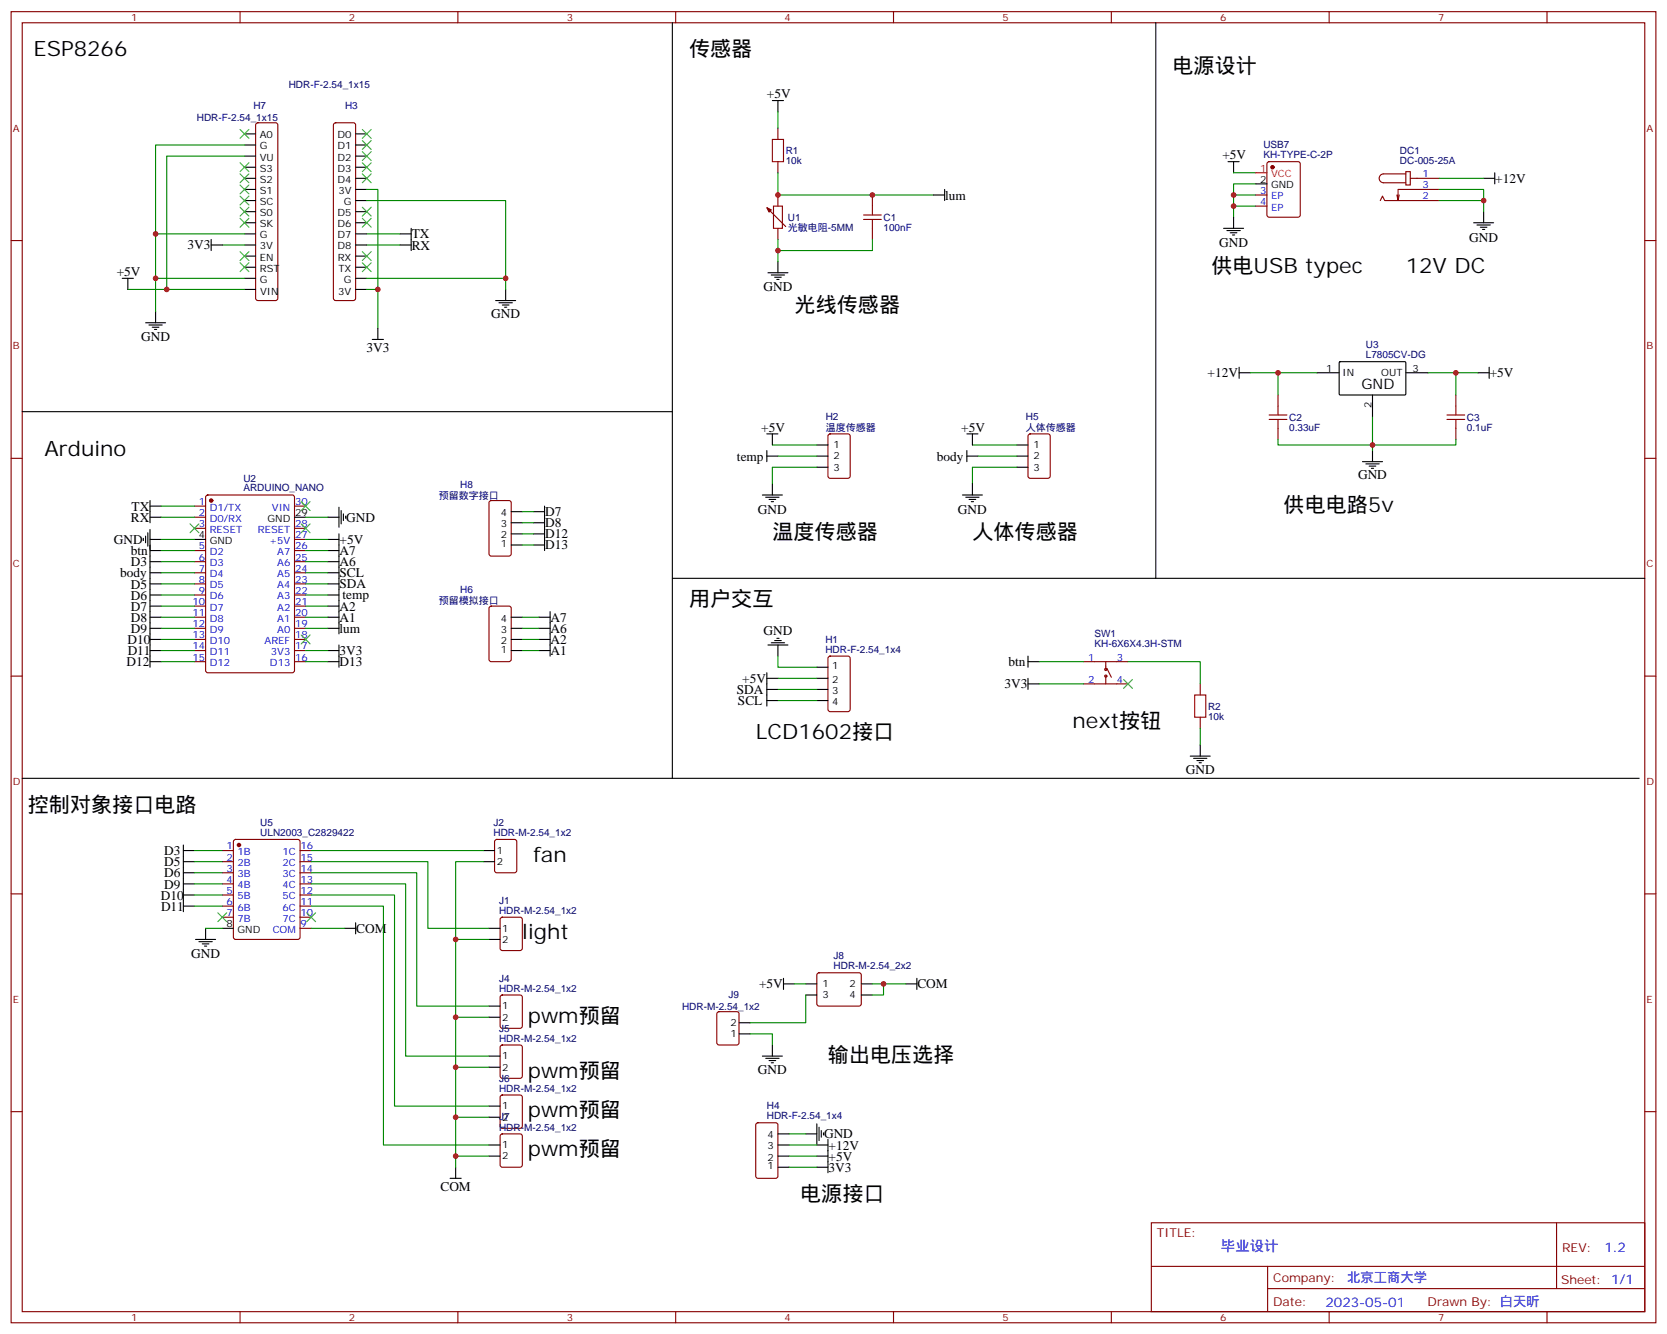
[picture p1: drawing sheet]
<svg xmlns="http://www.w3.org/2000/svg" width="529mm" height="424mm" viewBox="0 0 529 424" stroke-linecap="round" stroke-linejoin="round" font-family="sans-serif">
<g fill="none" stroke="#870000" stroke-width=".35">
<path d="M3.5 3.7h522.1v416.3h-522.1zM7.1 7.2h515v409.3h-515zM76.2 3.7v3.5M145.3 3.7v3.5M214.5 3.7v3.5M283.6 3.7v3.5M352.8 3.7v3.5M421.9 3.7v3.5M491.1 3.7v3.5M81.4 39.2l.4-.2h5.7l.5 .2 .2 .5v55l-.2 .5-.5 .2h-5.7l-.5-.2-.2-.5v-55zM106.1 39.2l.4-.2h5.7l.5 .2 .2 .5v55l-.2 .5-.5 .2h-5.7l-.5-.2-.2-.5v-55zM246.9 40.7v3.6"/>
<path d="M246.9 51.3v3.6M402.4 51.5l.5-.2h9.1l.7 .5v16.5l-.4 .6-9.4 .1-.7-.5v-16.5zM446.3 54.5h1.4v4.2h-1.4zM446.3 55.2h-7.1a1.41 1.41 0 0 0-1.4 1.4 1.41 1.41 0 0 0 1.4 1.4h7.1M447.7 56.6h9.1M3.5 76.4h3.6M244.1 66.6l5.3 5.3M246.9 61.9v3.5M246.9 72.5v3.5M276.9 61.9v3.5M276.9 72.5v3.5M398.6 61.9h3.6"/>
<path d="M398.6 65.4h3.6M438.1 63.7l.8-1.4 .7 1.4h17.2M444.1 61.9l-.3 1.8M456.8 60.1h-13v3.6l-.4-1.8M522.1 76.4h3.5M263.1 138l.4-.2h5.7l.6 .4 .1 13-.5 .6-5.9 .1-.6-.5-.1-12.9zM326.6 138l.4-.2h5.7l.6 .4 .1 13-.5 .6-5.9 .1-.6-.5-.1-12.9zM405.7 125.4v3.5M405.7 136v3.5M462.1 125.4v3.5M462.1 136v3.5M3.5 145.5h3.6"/>
<path d="M65.5 157.4l.5-.2h26.8l.6 .4 .1 55.3-.5 .7h-27l-.7-.5v-55.2zM155.5 159.1l.4-.2h5.7l.6 .5 .1 16.5-.5 .6-5.9 .1-.6-.5-.1-16.5zM522.1 145.5h3.5M61.7 160.7h3.6M61.7 164.2h3.6M61.7 167.7h3.6M61.7 174.8h3.6M61.7 178.3h3.6M93.5 160.7h3.5M93.5 167.7h3.5M93.5 174.8h3.5M93.5 178.3h3.5"/>
<path d="M93.5 171.3h3.5M61.7 181.9h3.6M61.7 185.4h3.6M61.7 188.9h3.6M61.7 192.4h3.6M61.7 196h3.6M61.7 199.5h3.6M93.5 181.9h3.5M93.5 185.4h3.5M93.5 188.9h3.5M93.5 192.4h3.5M93.5 196h3.5"/>
<path d="M93.5 199.5h3.5M155.5 192.6l.4-.2h5.7l.6 .5 .1 16.5-.5 .6-5.9 .1-.6-.5-.1-16.5zM3.5 214.7h3.6M61.7 203h3.6M61.7 206.6h3.6M61.7 210.1h3.6M93.5 203h3.5M93.5 206.6h3.5M93.5 210.1h3.5M263.1 208.5l.4-.2h5.7l.6 .4 .1 16.5-.5 .7-5.9 .1-.6-.5-.1-16.5zM344 210.1h14.1M344 217.1h14.1"/>
<path d="M351 210.1v2.4M351 214.7v2.4M351.4 212.2l1.4 2.8M381 217.1v3.6M522.1 214.7h3.5M381 227.7v3.5M70.6 270.1h3.5M70.6 273.6h3.5M70.6 277.1h3.5M74.3 266.7l.5-.2h19.7l.7 .5v30.6l-.4 .6-20 .1-.7-.5v-30.6zM95.2 270.1h3.6M95.2 273.6h3.6"/>
<path d="M95.2 277.1h3.6M157.2 266.7l.5-.2h5.6l.7 .5v9.4l-.4 .7h-5.9l-.7-.5v-9.4zM3.5 283.8h3.6M70.6 280.6h3.5M70.6 284.2h3.5M70.6 287.7h3.5M70.6 291.2h3.5M95.2 280.6h3.6M95.2 284.2h3.6M95.2 287.7h3.6M95.2 291.2h3.6M95.2 294.7h3.6"/>
<path d="M159 291.4l.5-.2h5.6l.7 .4v9.5l-.5 .6-5.8 .1-.7-.5-.1-9.4zM522.1 283.8h3.5M159 316.1l.5-.2h5.6l.7 .4v9.5l-.5 .6-5.8 .1-.7-.5-.1-9.4zM259.5 309.1l.5-.2h12.7l.5 .2 .2 .5-.1 9.4-.6 .4h-13l-.4-.7v-9.1zM159 332l.5-.2h5.6l.7 .4v9.5l-.5 .6-5.8 .1-.7-.5-.1-9.4zM227.8 321.4l.4-.2h5.7l.6 .4 .1 9.5-.5 .6-5.9 .1-.6-.5-.1-9.4zM3.5 353h3.6M159 347.9l.5-.2h5.6l.7 .4v9.4l-.5 .7h-5.8l-.7-.4-.1-9.4zM240.1 356.7l.5-.2h5.6l.7 .4v16.5l-.4 .7h-5.9l-.7-.4v-16.5zM522.1 353h3.5M159 360.2l.5-.2h5.6l.7 .4v9.5l-.5 .6-5.8 .1-.7-.5-.1-9.4zM365.5 388.2h156.6v28.3h-156.6z"/>
<path d="M494.1 388.3v20.8M76.2 416.5v3.5M145.3 416.5v3.5M214.5 416.5v3.5M283.6 416.5v3.5M352.8 416.5v3.5M365.5 402.1h156.5M402.4 409.1h119.6M402.4 402.1v14.1M421.9 416.5v3.5M491.1 416.5v3.5"/>
<circle cx="351" cy="214.7" r=".35"/>
<circle cx="351" cy="212.5" r=".35"/>
</g>
<g fill="none" stroke="#000" stroke-width=".35">
<path d="M213.4 7.2v239.9M366.9 7.2v176.4M245.2 31.9h3.5M246.9 31.9v3.6M77.6 42.5h3.5M77.6 46h3.5M77.6 49.6h3.5M77.6 53.1h3.5M77.6 56.6h3.5M112.9 42.5h3.5M112.9 46h3.5M112.9 49.6h3.5"/>
<path d="M112.9 53.1h3.5M112.9 56.6h3.5M389.8 51.3h3.5M391.6 51.3v3.6M398.6 58.4h3.6M471 56.6h3.5M474.5 54.9v3.5M67 77.8h3.6M67 76v3.6M77.6 60.1h3.5M77.6 63.7h3.5M77.6 67.2h3.5"/>
<path d="M77.6 70.7h3.5M77.6 74.3h3.5M77.6 77.8h3.5M112.9 60.1h3.5M112.9 63.7h3.5M112.9 67.2h3.5M112.9 70.7h3.5M112.9 74.3h3.5M112.9 77.8h3.5M127 74.3h3.5M127 77.8h3.5M130.5 72.5v7.1"/>
<path d="M296.3 61.9h3.6M299.9 60.1v3.6M388.4 72.5h6.4M389.5 73.2h4.2M390.5 73.9h2.1M391.2 74.6h.7M391.6 69v3.5M467.8 70.7h6.3M468.8 71.4h4.3M469.9 72.1h2.1M470.6 72.8h.7M471 67.2v3.5"/>
<path d="M38.8 88.4h3.5M40.6 88.4v3.5M49.4 99v3.5M77.6 81.3h3.5M77.6 84.8h3.5M77.6 88.4h3.5M77.6 91.9h3.5M112.9 81.3h3.5M112.9 84.8h3.5M112.9 88.4h3.5M112.9 91.9h3.5M157.3 95.4h6.4"/>
<path d="M158.4 96.1h4.2M159.5 96.8h2.1M160.2 97.5h.7M160.5 91.9v3.5M243.8 86.6h6.3M244.8 87.3h4.3M245.9 88h2.1M246.6 88.7h.7M246.9 83.1v3.5M46.2 102.5h6.4M47.3 103.2h4.2M48.3 103.9h2.1"/>
<path d="M49 104.6h.7M118.2 107.8h3.5M119.9 104.2v3.6M393.3 118.4h3.6M393.3 116.6v3.5M418 118.4h7.1M425.2 115l.2-.2 20.7 .1 .2 .3-.1 10-.3 .2h-20.6l-.2-.3zM446.3 118.4h7M469.2 118.4h3.5M472.7 116.6v3.5M7.1 130.7h206.3M243.4 137.8h3.5"/>
<path d="M245.2 137.8v3.5M306.9 137.8h3.5M308.7 137.8v3.5M435.7 125.4v7.1M47.6 158.9v7.1M242 157.2h6.4M243.1 157.9h4.2M243.4 144.8h3.5M243.4 143.1v3.5M244.1 158.6h2.1M244.8 159.3h.7M245.2 153.6v3.6"/>
<path d="M259.3 144.8h3.5M259.3 148.3h3.5M259.3 141.3h3.5M305.5 157.2h6.4M306.6 157.9h4.2M306.9 144.8h3.5M306.9 143.1v3.5M307.6 158.6h2.1M308.3 159.3h.7M308.7 153.6v3.6M322.8 144.8h3.5M322.8 148.3h3.5"/>
<path d="M322.8 141.3h3.5M432.5 146.6h6.4M433.6 147.3h4.2M434.6 148h2.1M435.3 148.7h.7M435.7 143.1v3.5M45.5 170.9v.7M46.2 170.2v2.1M46.9 169.2v4.2M47.6 171.3h3.6M47.6 164.2h3.6M47.6 160.7h3.6"/>
<path d="M47.6 168.1v43.7M47.6 178.3h3.6M47.6 174.8h3.6M61.7 171.3h3.6M93.5 164.2h3.5M104.1 171.3h3.5M104.1 164.2h3.5M104.1 178.3h3.5M104.1 174.8h3.5M107.6 161v6.4M107.6 169.5v31.8M108.3 162.1v4.2"/>
<path d="M109 163.2v2.1M109.7 163.9v.7M162.3 162.5h3.5M162.3 166h3.5M162.3 169.5h3.5M162.3 173h3.5M169.3 162.5h3.6M169.3 166h3.6M169.3 169.5h3.6M169.3 173h3.6M172.9 160.7v14.1M47.6 181.9h3.6"/>
<path d="M47.6 185.4h3.6M47.6 188.9h3.6M47.6 199.5h3.6M47.6 192.4h3.6M47.6 196h3.6M104.1 181.9h3.5M104.1 185.4h3.5M104.1 188.9h3.5M104.1 199.5h3.5M104.1 192.4h3.5M104.1 196h3.5M162.3 199.5h3.5"/>
<path d="M162.3 196h3.5M171.1 199.5h3.5M171.1 196h3.5M174.6 194.2v14.1M213.4 183.6h308.7M47.6 203h3.6M47.6 206.6h3.6M47.6 210.1h3.6M104.1 206.6h3.5M104.1 210.1h3.5M107.6 204.8v7M162.3 203h3.5"/>
<path d="M162.3 206.6h3.5M171.1 203h3.5M171.1 206.6h3.5M243.4 213.6v10.6M243.4 215.4h3.5M243.4 218.9h3.5M243.8 204.8h6.3M244.8 204.1h4.3M245.9 203.4h2.1M246.6 202.7h.7M246.9 204.8v3.5M259.3 211.8h3.5"/>
<path d="M259.3 215.4h3.5M259.3 218.9h3.5M326.3 210.1h3.5M326.3 208.3v3.5M326.3 215.4v3.5M326.3 217.1h3.5M243.4 222.4h3.5M259.3 222.4h3.5M381 236.5v3.6M7.1 247.1h513.2M377.8 240.1h6.4M378.9 240.8h4.2"/>
<path d="M379.9 241.5h2.2M380.6 242.2h.8M58.2 270.1h3.5M58.2 273.6h3.5M58.2 268.3v21.2M58.2 277.1h3.5M153.5 270.1h3.5M153.5 273.6h3.5M58.2 287.7h3.5M58.2 284.2h3.5M58.2 280.6h3.5M62.1 298.3h6.3"/>
<path d="M63.1 299h4.3M64.2 299.7h2.1M65.3 294.7v3.6M70.6 294.7h3.5M109.4 294.7h3.5M112.9 293v3.5M155.2 294.7h3.5M155.2 298.3h3.5M64.9 300.4h.7M155.2 319.4h3.5M248.7 312.4h3.5M248.7 310.6v3.5"/>
<path d="M255.8 312.4h3.5M255.8 315.9h3.5M273.4 312.4h3.5M273.4 315.9h3.5M287.5 312.4h3.5M291 310.6v3.5M155.2 323h3.5M155.2 335.3h3.5M155.2 338.8h3.5M234.6 328.3h3.5M234.6 324.7h3.5M242 335.3h6.4"/>
<path d="M243.1 336h4.2M244.1 336.7h2.1M244.8 337.4h.7M245.2 331.8v3.5M155.2 351.2h3.5M155.2 354.7h3.5M259.3 356.8v6.4M260 357.9v4.2M260.7 359v2.1M261.4 359.7v.7M142.9 374.1h3.5M144.6 370.6v3.5"/>
<path d="M155.2 363.5h3.5M155.2 367.1h3.5M246.9 363.5h3.6M246.9 367.1h3.6M246.9 370.6h3.6M246.9 360h3.6M255.8 360h3.5M259.3 363.5h3.5M259.3 367.1h3.5M259.3 370.6h3.5M262.8 361.8v10.6"/>
</g>
<g fill="none" stroke="#008700" stroke-width=".35">
<path d="M246.9 35.5v5.2M77.6 49.6h-24.7v42.3M77.6 46h-28.2v53M246.9 54.9v7h49.4M391.6 54.9h7M398.6 58.4h-7v3.5M456.8 56.6h14.2M49.4 74.3h28.2M70.6 77.8h7M116.4 60.1h3.5v44.1M116.4 63.7h44.1v24.7M116.4 77.8h10.6"/>
<path d="M116.4 74.3h10.6M246.9 76v7.1M276.9 76v3.6h-30M398.6 61.9h-7v3.5M398.6 65.4h-7v3.6M456.8 63.7h14.2v3.5M456.8 60.1h14.2v3.6M40.6 91.9h37M49.4 88.4h28.2M116.4 88.4h44.1v3.5M116.4 91.9h3.5M396.9 118.4h21.1"/>
<path d="M405.7 118.4v7M453.3 118.4h15.9M462.1 118.4v7M405.7 139.5v1.8h56.4v-1.8M435.7 132.5v10.6M245.2 141.3h14.1M246.9 144.8h12.4M259.3 148.3h-14.1v5.3M308.7 141.3h14.1M310.4 144.8h12.4M322.8 148.3h-14.1v5.3M51.2 164.2h10.5"/>
<path d="M51.2 160.7h10.5M51.2 171.3h10.5M51.2 178.3h10.5M51.2 174.8h10.5M97 164.2h7.1M97 171.3h7.1M97 178.3h7.1M97 174.8h7.1M165.8 162.5h3.5M165.8 166h3.5M165.8 169.5h3.5M165.8 173h3.5"/>
<path d="M51.2 181.9h10.5M51.2 185.4h10.5M51.2 188.9h10.5M51.2 199.5h10.5M51.2 196h10.5M51.2 192.4h10.5M97 181.9h7.1M97 185.4h7.1M97 188.9h7.1M97 199.5h7.1M97 196h7.1M97 192.4h7.1"/>
<path d="M165.8 199.5h5.3M165.8 196h5.3M51.2 206.6h10.5M51.2 203h10.5M51.2 210.1h10.5M97 206.6h7.1M97 210.1h7.1M165.8 206.6h5.3M165.8 203h5.3M246.9 208.3v3.5h12.4M246.9 215.4h12.4M246.9 218.9h12.4"/>
<path d="M329.8 210.1h14.2M329.8 217.1h14.2M358.1 210.1h22.9v7M246.9 222.4h12.4M381 231.2v5.3M61.7 277.1h8.9M61.7 270.1h8.9M61.7 273.6h8.9M98.8 273.6h37v21.1h19.4M98.8 277.1h33.5v42.3h22.9M98.8 270.1h54.7M153.5 273.6h-8.9v97"/>
<path d="M61.7 284.2h8.9M61.7 287.7h8.9M61.7 280.6h8.9M65.3 294.7h5.3M98.8 280.6h30v54.7h26.4M98.8 284.2h26.4v67h30M98.8 287.7h22.9v75.8h33.5M98.8 294.7h10.6M144.6 298.3h10.6M252.2 312.4h3.6M255.8 315.9v8.8h-17.7M276.9 312.4h10.6"/>
<path d="M280.5 312.4v3.5h-3.6M144.6 323h10.6M144.6 338.8h10.6M238.1 328.3h7.1v3.5M144.6 354.7h10.6M144.6 367.1h10.6M250.5 367.1h8.8M250.5 360h5.3M250.5 370.6h8.8M250.5 363.5h8.8"/>
</g>
<g fill="#870000" stroke="#870000" stroke-width=".35">
<path d="M243.4 65.9l1.4 .7-.7 .7z"/>
<circle cx="403.9" cy="53.1" r=".53"/>
<circle cx="75.8" cy="268.3" r=".53"/>
<circle cx="67" cy="158.9" r=".53"/>
</g>
<path d="M398.6 54.9h3.6" fill="none" stroke="#f00" stroke-width=".35"/>
<g fill="none" stroke="#3c3" stroke-width=".35">
<path d="M76.2 58.7l2.8 2.9M76.2 55.2l2.8 2.8M76.2 51.7l2.8 2.8M76.2 41.1l2.8 2.8M79 58.7l-2.8 2.9M79 55.2l-2.8 2.8M79 51.7l-2.8 2.8M79 41.1l-2.8 2.8M115 41.1l2.8 2.8M115 44.6l2.8 2.8M115 48.2l2.8 2.8M115 51.7l2.8 2.8"/>
<path d="M115 55.2l2.8 2.8M117.8 41.1l-2.8 2.8M117.8 44.6l-2.8 2.8M117.8 48.2l-2.8 2.8M117.8 51.7l-2.8 2.8M117.8 55.2l-2.8 2.8M76.2 79.9l2.8 2.8M76.2 69.3l2.8 2.8M76.2 65.8l2.8 2.8M76.2 62.3l2.8 2.8M79 79.9l-2.8 2.8M79 69.3l-2.8 2.8"/>
<path d="M79 65.8l-2.8 2.8M79 62.3l-2.8 2.8M115 79.9l2.8 2.8M115 65.8l2.8 2.8M115 69.3l2.8 2.8M117.8 79.9l-2.8 2.8M117.8 65.8l-2.8 2.8M117.8 69.3l-2.8 2.8M76.2 83.4l2.8 2.9M79 83.4l-2.8 2.9M115 83.4l2.8 2.9M117.8 83.4l-2.8 2.9"/>
<path d="M95.6 159.3l2.8 2.8M98.4 159.3l-2.8 2.8M60.3 166.3l2.8 2.9M63.1 166.3l-2.8 2.9M95.6 166.3l2.8 2.9M98.4 166.3l-2.8 2.9M95.6 201.6l2.8 2.8M98.4 201.6l-2.8 2.8M356.7 215.7l2.8 2.8M359.5 215.7l-2.8 2.8M69.1 289.8l2.9 2.8M72 289.8l-2.9 2.8"/>
<path d="M97.4 289.8l2.8 2.8M100.2 289.8l-2.8 2.8"/>
</g>
<g fill="none" stroke="#a10000" stroke-width=".35">
<path d="M245.2 44.3h3.5v7h-3.5zM245.5 65.4h2.9v7.1h-2.9zM274.1 69.7h5.7M274.1 68.3h5.7M276.9 65.4v2.9M276.9 69.7v2.8M402.9 133.2h5.6M402.9 131.8h5.6M405.7 128.9v2.9M405.7 133.2v2.8M459.3 133.2h5.7M459.3 131.8h5.7"/>
<path d="M462.1 128.9v2.9M462.1 133.2v2.8M379.2 220.7h3.6v7h-3.6z"/>
</g>
<g fill="#c00">
<circle cx="391.6" cy="61.9" r=".88"/>
<circle cx="391.6" cy="65.4" r=".88"/>
<circle cx="119.9" cy="91.9" r=".88"/>
<circle cx="52.9" cy="91.9" r=".88"/>
<circle cx="160.5" cy="88.4" r=".88"/>
<circle cx="49.4" cy="74.3" r=".88"/>
<circle cx="49.4" cy="88.4" r=".88"/>
<circle cx="144.6" cy="298.3" r=".88"/>
<circle cx="144.6" cy="323" r=".88"/>
<circle cx="144.6" cy="338.8" r=".88"/>
<circle cx="144.6" cy="354.7" r=".88"/>
<circle cx="144.6" cy="367.1" r=".88"/>
<circle cx="280.5" cy="312.4" r=".88"/>
<circle cx="246.9" cy="61.9" r=".88"/>
<circle cx="276.9" cy="61.9" r=".88"/>
<circle cx="246.9" cy="79.6" r=".88"/>
<circle cx="471" cy="63.7" r=".88"/>
<circle cx="435.7" cy="141.3" r=".88"/>
<circle cx="462.1" cy="118.4" r=".88"/>
<circle cx="405.7" cy="118.4" r=".88"/>
</g>
<g font-size="6.7">
<text x="10.6" y="17.8">ESP8266</text>
<text x="218.7" y="17.8">传感器</text>
<text x="372.2" y="23.1">电源设计</text>
<text x="384.5" y="86.6">供电USB typec</text>
<text x="446.3" y="86.6">12V DC</text>
<text x="252.2" y="99">光线传感器</text>
<text x="14.1" y="144.8">Arduino</text>
<text x="407.5" y="162.5">供电电路5v</text>
<text x="245.2" y="171.3">温度传感器</text>
<text x="308.7" y="171.3">人体传感器</text>
<text x="218.7" y="192.4">用户交互</text>
<text x="340.4" y="231.2">next按钮</text>
<text x="239.9" y="234.8">LCD1602接口</text>
<text x="8.8" y="257.7">控制对象接口电路</text>
<text x="169.3" y="273.6">fan</text>
<text x="165.8" y="298.3">light</text>
<text x="167.6" y="324.7">pwm预留</text>
<text x="262.8" y="337.1">输出电压选择</text>
<text x="167.6" y="342.4">pwm预留</text>
<text x="167.6" y="354.7">pwm预留</text>
<text x="167.6" y="367.1">pwm预留</text>
<text x="254" y="381.2">电源接口</text>
</g>
<text font-size="4.6" x="432.2" y="123.6">GND</text>
<text font-size="4.6" fill="#00f" x="387.6" y="397.3">毕业设计</text>
<g font-size="4.2">
<text x="243.4" y="31.2">+5V</text>
<text x="388.1" y="50.6">+5V</text>
<text x="474.7" y="58.1">+12V</text>
<text x="300" y="63.4">lum</text>
<text x="130.7" y="75.7">TX</text>
<text x="466.4" y="76.8">GND</text>
<text x="59.6" y="79.2">3V3</text>
<text x="130.7" y="79.2">RX</text>
<text x="387" y="78.5">GND</text>
<text x="37" y="87.7">+5V</text>
<text x="242.4" y="92.3">GND</text>
<text x="155.9" y="101.1">GND</text>
<text x="44.8" y="108.1">GND</text>
<text x="116.3" y="111.7">3V3</text>
<text x="383.3" y="119.8">+12V</text>
<text x="472.9" y="119.8">+5V</text>
<text x="241.7" y="137.1">+5V</text>
<text x="305.2" y="137.1">+5V</text>
<text x="233.9" y="146.2">temp</text>
<text x="297.4" y="146.3">body</text>
<text x="431.1" y="152.2">GND</text>
<text x="41.5" y="165.7">RX</text>
<text x="41.8" y="162.2">TX</text>
<text x="109.9" y="165.7">GND</text>
<text x="173" y="163.9">D7</text>
<text x="173" y="167.4">D8</text>
<text x="240.6" y="163.3">GND</text>
<text x="304.1" y="163.3">GND</text>
<text x="36.2" y="172.7">GND</text>
<text x="107.8" y="172.7">+5V</text>
<text x="173" y="170.9">D12</text>
<text x="41.5" y="179.8">D3</text>
<text x="41.5" y="176.3">btn</text>
<text x="107.8" y="176.2">A7</text>
<text x="107.8" y="179.7">A6</text>
<text x="173" y="174.4">D13</text>
<text x="38.1" y="183.3">body</text>
<text x="107.8" y="183.3">SCL</text>
<text x="41.5" y="186.9">D5</text>
<text x="41.5" y="190.4">D6</text>
<text x="107.8" y="186.8">SDA</text>
<text x="108.7" y="190.3">temp</text>
<text x="41.5" y="193.9">D7</text>
<text x="41.5" y="197.4">D8</text>
<text x="107.8" y="193.8">A2</text>
<text x="107.8" y="197.4">A1</text>
<text x="174.8" y="197.4">A7</text>
<text x="41.5" y="201">D9</text>
<text x="107.8" y="200.9">lum</text>
<text x="174.8" y="200.9">A6</text>
<text x="242.4" y="201.7">GND</text>
<text x="40.5" y="204.5">D10</text>
<text x="40.5" y="208">D11</text>
<text x="107.8" y="208">3V3</text>
<text x="174.8" y="204.4">A2</text>
<text x="174.8" y="208">A1</text>
<text x="40.2" y="211.5">D12</text>
<text x="107.8" y="211.5">D13</text>
<text x="320.1" y="211.6">btn</text>
<text x="233.9" y="220.3">SDA</text>
<text x="235.6" y="216.9">+5V</text>
<text x="318.9" y="218.5">3V3</text>
<text x="234.2" y="223.8">SCL</text>
<text x="376.4" y="245.7">GND</text>
<text x="52.1" y="275.1">D5</text>
<text x="52.1" y="271.5">D3</text>
<text x="52.1" y="278.6">D6</text>
<text x="51" y="285.6">D10</text>
<text x="52.1" y="282.1">D9</text>
<text x="51.1" y="289.2">D11</text>
<text x="113.1" y="296.2">COM</text>
<text x="60.7" y="304.3">GND</text>
<text x="241" y="313.8">+5V</text>
<text x="291.2" y="313.8">COM</text>
<text x="240.6" y="341">GND</text>
<text x="261.6" y="361.4">GND</text>
<text x="263" y="365">+12V</text>
<text x="263" y="368.5">+5V</text>
<text x="263" y="372">3V3</text>
<text x="139.8" y="378.1">COM</text>
</g>
<g font-size="4.2" fill="#00f">
<text x="509.3" y="397.5">1.2</text>
<text x="427.7" y="407.1">北京工商大学</text>
<text x="420.7" y="414.9">2023-05-01</text>
</g>
<g font-size="3.9" fill="#800">
<text x="367.2" y="392.8">TITLE:</text>
<text x="495.9" y="397.5">REV:</text>
<text x="404.1" y="407">Company:</text>
<text x="495.5" y="407.6">Sheet: 1/1</text>
<text x="404.1" y="414.7">Date:</text>
<text x="453.2" y="414.8">Drawn By: 白天昕</text>
</g>
<g font-size="3.2" fill="#800">
<text x="41.6" y="6.7">1</text>
<text x="110.8" y="6.7">2</text>
<text x="179.9" y="6.7">3</text>
<text x="249.1" y="6.7">4</text>
<text x="318.2" y="6.7">5</text>
<text x="387.3" y="6.7">6</text>
<text x="456.5" y="6.7">7</text>
<text x="4.1" y="41.8">A</text>
<text x="522.6" y="41.8">A</text>
<text x="4.1" y="110.9">B</text>
<text x="522.6" y="110.9">B</text>
<text x="4.1" y="180.1">C</text>
<text x="522.6" y="180.1">C</text>
<text x="4.1" y="249.2">D</text>
<text x="522.6" y="249.2">D</text>
<text x="4.1" y="318.4">E</text>
<text x="522.6" y="318.4">E</text>
<text x="41.6" y="419.5">1</text>
<text x="110.8" y="419.5">2</text>
<text x="179.9" y="419.5">3</text>
<text x="249.1" y="419.5">4</text>
<text x="318.2" y="419.5">5</text>
<text x="387.3" y="419.5">6</text>
<text x="456.5" y="419.5">7</text>
</g>
<g font-size="3.2" fill="#000080">
<text x="91.7" y="27.8">HDR-F-2.54_1x15</text>
<text x="80.4" y="34.7">H7</text>
<text x="109.5" y="34.7">H3</text>
<text x="62.5" y="38.3">HDR-F-2.54_1x15</text>
<text x="401" y="46.9">USB7</text>
<text x="249.4" y="52.2">10k</text>
<text x="249.4" y="48.9">R1</text>
<text x="401" y="50.1">KH-TYPE-C-2P</text>
<text x="444.4" y="52">DC-005-25A</text>
<text x="444.4" y="48.9">DC1</text>
<text x="250.1" y="70.2">U1</text>
<text x="280.5" y="70.1">C1</text>
<text x="250.1" y="73.3">光敏电阻-5MM</text>
<text x="280.5" y="73.3">100nF</text>
<text x="433.6" y="113.6">L7805CV-DG</text>
<text x="433.6" y="110.3">U3</text>
<text x="262.1" y="133.5">H2</text>
<text x="262.1" y="136.7">温度传感器</text>
<text x="325.6" y="133.5">H5</text>
<text x="325.6" y="136.7">人体传感器</text>
<text x="409.2" y="136.8">0.33uF</text>
<text x="409.2" y="133.6">C2</text>
<text x="465.7" y="136.8">0.1uF</text>
<text x="465.7" y="133.6">C3</text>
<text x="77.3" y="153">U2</text>
<text x="146.1" y="154.8">H8</text>
<text x="77.3" y="156">ARDUINO_NANO</text>
<text x="139.3" y="158.3">预留数字接口</text>
<text x="139.3" y="191.8">预留模拟接口</text>
<text x="146.1" y="188.3">H6</text>
<text x="347.4" y="202.4">SW1</text>
<text x="262" y="207.3">HDR-F-2.54_1x4</text>
<text x="262" y="204.3">H1</text>
<text x="347.4" y="205.4">KH-6X6X4.3H-STM</text>
<text x="383.5" y="225.3">R2</text>
<text x="383.5" y="228.5">10k</text>
<text x="82.6" y="262.3">U5</text>
<text x="156.7" y="262.3">J2</text>
<text x="82.6" y="265.4">ULN2003_C2829422</text>
<text x="156.7" y="265.5">HDR-M-2.54_1x2</text>
<text x="158.4" y="287">J1</text>
<text x="158.4" y="290.2">HDR-M-2.54_1x2</text>
<text x="264.6" y="304.6">J8</text>
<text x="158.4" y="311.7">J4</text>
<text x="264.6" y="307.8">HDR-M-2.54_2x2</text>
<text x="158.4" y="314.9">HDR-M-2.54_1x2</text>
<text x="231.3" y="317">J9</text>
<text x="216.5" y="320.6">HDR-M-2.54_1x2</text>
<text x="158.4" y="327.5">J5</text>
<text x="158.4" y="330.7">HDR-M-2.54_1x2</text>
<text x="158.4" y="346.6">HDR-M-2.54_1x2</text>
<text x="158.4" y="343.4">J6</text>
<text x="243.4" y="352.2">H4</text>
<text x="158.4" y="359">HDR-M-2.54_1x2</text>
<text x="158.4" y="355.8">J7</text>
<text x="243.4" y="355.4">HDR-F-2.54_1x4</text>
</g>
<g font-size="3.2">
<text x="82.4" y="43.9">A0</text>
<text x="82.4" y="47.4">G</text>
<text x="107.1" y="43.9">D0</text>
<text x="107.1" y="47.4">D1</text>
<text x="82.4" y="51">VU</text>
<text x="107.1" y="51">D2</text>
<text x="82.4" y="54.5">S3</text>
<text x="82.4" y="58">S2</text>
<text x="107.1" y="54.5">D3</text>
<text x="107.1" y="58">D4</text>
<text x="400" y="58">2</text>
<text x="403.5" y="59.8">GND</text>
<text x="82.4" y="61.6">S1</text>
<text x="82.4" y="65.1">SC</text>
<text x="107.4" y="61.6">3V</text>
<text x="109.1" y="65.1">G</text>
<text x="82.4" y="68.6">S0</text>
<text x="107.1" y="68.6">D5</text>
<text x="82.4" y="72.1">SK</text>
<text x="82.4" y="75.7">G</text>
<text x="107.1" y="72.1">D6</text>
<text x="107.1" y="75.7">D7</text>
<text x="82.4" y="79.2">3V</text>
<text x="82.4" y="82.7">EN</text>
<text x="107.1" y="79.2">D8</text>
<text x="107.2" y="82.7">RX</text>
<text x="82.4" y="86.3">RST</text>
<text x="82.4" y="89.8">G</text>
<text x="107.5" y="86.3">TX</text>
<text x="109.1" y="89.8">G</text>
<text x="82.5" y="93.7">VIN</text>
<text x="107.3" y="93.7">3V</text>
<text x="421" y="118">1</text>
<text x="426.2" y="119.4">IN</text>
<text x="438.4" y="119.4">OUT</text>
<text x="448.4" y="118">3</text>
<text x="435.3" y="129.5" transform="rotate(-90 435.3 129.5)">2</text>
<text x="264.6" y="142.3">1</text>
<text x="328.1" y="142.3">1</text>
<text x="264.6" y="149.4">3</text>
<text x="264.6" y="145.9">2</text>
<text x="328.1" y="149.4">3</text>
<text x="328.1" y="145.9">2</text>
<text x="84.9" y="165.6">GND</text>
<text x="93.7" y="163.9">29</text>
<text x="159" y="167.4">3</text>
<text x="159" y="163.9">4</text>
<text x="63.1" y="170.9">4</text>
<text x="66.6" y="172.7">GND</text>
<text x="159" y="173.7">1</text>
<text x="159" y="170.9">2</text>
<text x="159" y="197.4">4</text>
<text x="159" y="200.9">3</text>
<text x="159" y="207.3">1</text>
<text x="159" y="204.4">2</text>
<text x="264.1" y="212.5">1</text>
<text x="264.1" y="216.8">2</text>
<text x="264.1" y="220.3">3</text>
<text x="264.1" y="223.8">4</text>
<text x="157.7" y="271.1">1</text>
<text x="157.7" y="274.6">2</text>
<text x="71.9" y="294.4">8</text>
<text x="75.4" y="296.2">GND</text>
<text x="159.5" y="295.8">1</text>
<text x="159.5" y="299.3">2</text>
<text x="261.1" y="313.4">1</text>
<text x="261.1" y="317">3</text>
<text x="269.6" y="313.4">2</text>
<text x="269.6" y="317">4</text>
<text x="159.5" y="320.5">1</text>
<text x="159.5" y="324">2</text>
<text x="231.9" y="329.3">1</text>
<text x="231.9" y="325.8">2</text>
<text x="159.5" y="336.4">1</text>
<text x="159.5" y="339.9">2</text>
<text x="159.5" y="352.2">1</text>
<text x="159.5" y="355.8">2</text>
<text x="159.5" y="364.6">1</text>
<text x="243.6" y="364.9">3</text>
<text x="243.6" y="361.4">4</text>
<text x="159.5" y="368.1">2</text>
<text x="243.6" y="371.3">1</text>
<text x="243.6" y="368.5">2</text>
</g>
<g font-size="3.2" fill="#f00">
<text x="400" y="54.5">1</text>
<text x="403.5" y="56.3">VCC</text>
</g>
<g font-size="3.2" fill="#00f">
<text x="451.6" y="56.3">1</text>
<text x="451.6" y="59.8">3</text>
<text x="400" y="61.6">3</text>
<text x="400" y="65.1">4</text>
<text x="403.5" y="63.3">EP</text>
<text x="451.6" y="63.3">2</text>
<text x="403.5" y="66.9">EP</text>
<text x="63.1" y="160.3">1</text>
<text x="93.7" y="160.3">30</text>
<text x="63.1" y="163.9">2</text>
<text x="63.1" y="167.4">3</text>
<text x="66.6" y="162.1">D1/TX</text>
<text x="66.6" y="165.6">D0/RX</text>
<text x="86.3" y="162.1">VIN</text>
<text x="93.7" y="167.4">28</text>
<text x="66.6" y="169.2">RESET</text>
<text x="81.8" y="169.2">RESET</text>
<text x="85.4" y="172.7">+5V</text>
<text x="93.7" y="170.9">27</text>
<text x="63.1" y="174.4">5</text>
<text x="63.1" y="178">6</text>
<text x="66.6" y="176.2">D2</text>
<text x="66.6" y="179.7">D3</text>
<text x="88" y="179.7">A6</text>
<text x="88" y="176.2">A7</text>
<text x="93.7" y="178">25</text>
<text x="93.7" y="174.4">26</text>
<text x="63.1" y="181.5">7</text>
<text x="63.1" y="185">8</text>
<text x="66.6" y="183.3">D4</text>
<text x="88" y="183.3">A5</text>
<text x="93.7" y="185">23</text>
<text x="93.7" y="181.5">24</text>
<text x="63.1" y="188.6">9</text>
<text x="66.6" y="186.8">D5</text>
<text x="66.6" y="190.3">D6</text>
<text x="88" y="190.3">A3</text>
<text x="88" y="186.8">A4</text>
<text x="93.7" y="188.6">22</text>
<text x="61.1" y="192.1">10</text>
<text x="61.1" y="195.6">11</text>
<text x="66.6" y="193.9">D7</text>
<text x="66.6" y="197.4">D8</text>
<text x="88" y="197.4">A1</text>
<text x="88" y="193.9">A2</text>
<text x="93.7" y="195.6">20</text>
<text x="93.7" y="192.1">21</text>
<text x="61.1" y="199.1">12</text>
<text x="61.1" y="202.7">13</text>
<text x="66.6" y="200.9">D9</text>
<text x="88" y="200.9">A0</text>
<text x="93.7" y="202.7">18</text>
<text x="93.7" y="199.1">19</text>
<text x="61.1" y="206.2">14</text>
<text x="61.1" y="209.7">15</text>
<text x="66.6" y="204.4">D10</text>
<text x="66.6" y="208">D11</text>
<text x="84" y="204.4">AREF</text>
<text x="86" y="208">3V3</text>
<text x="93.7" y="209.7">16</text>
<text x="93.7" y="206.2">17</text>
<text x="345.5" y="209.7">1</text>
<text x="354.5" y="209.7">3</text>
<text x="66.6" y="211.5">D12</text>
<text x="85.7" y="211.5">D13</text>
<text x="345.5" y="216.8">2</text>
<text x="354.5" y="216.8">4</text>
<text x="71.9" y="269.7">1</text>
<text x="95.4" y="269.7">16</text>
<text x="71.9" y="273.2">2</text>
<text x="75.4" y="271.5">1B</text>
<text x="75.4" y="275">2B</text>
<text x="89.7" y="275">2C</text>
<text x="89.7" y="271.5">1C</text>
<text x="95.4" y="273.2">15</text>
<text x="71.9" y="276.8">3</text>
<text x="71.9" y="280.3">4</text>
<text x="75.4" y="278.5">3B</text>
<text x="89.7" y="278.5">3C</text>
<text x="95.4" y="280.3">13</text>
<text x="95.4" y="276.8">14</text>
<text x="71.9" y="283.8">5</text>
<text x="71.9" y="287.3">6</text>
<text x="75.4" y="282">4B</text>
<text x="75.4" y="285.6">5B</text>
<text x="89.7" y="285.6">5C</text>
<text x="89.7" y="282">4C</text>
<text x="95.4" y="287.3">11</text>
<text x="95.4" y="283.8">12</text>
<text x="71.9" y="290.9">7</text>
<text x="75.4" y="289.1">6B</text>
<text x="75.4" y="292.6">7B</text>
<text x="89.7" y="292.6">7C</text>
<text x="89.7" y="289.1">6C</text>
<text x="95.4" y="290.9">10</text>
<text x="86.6" y="296.2">COM</text>
<text x="95.4" y="294.4">9</text>
</g>
</svg>
